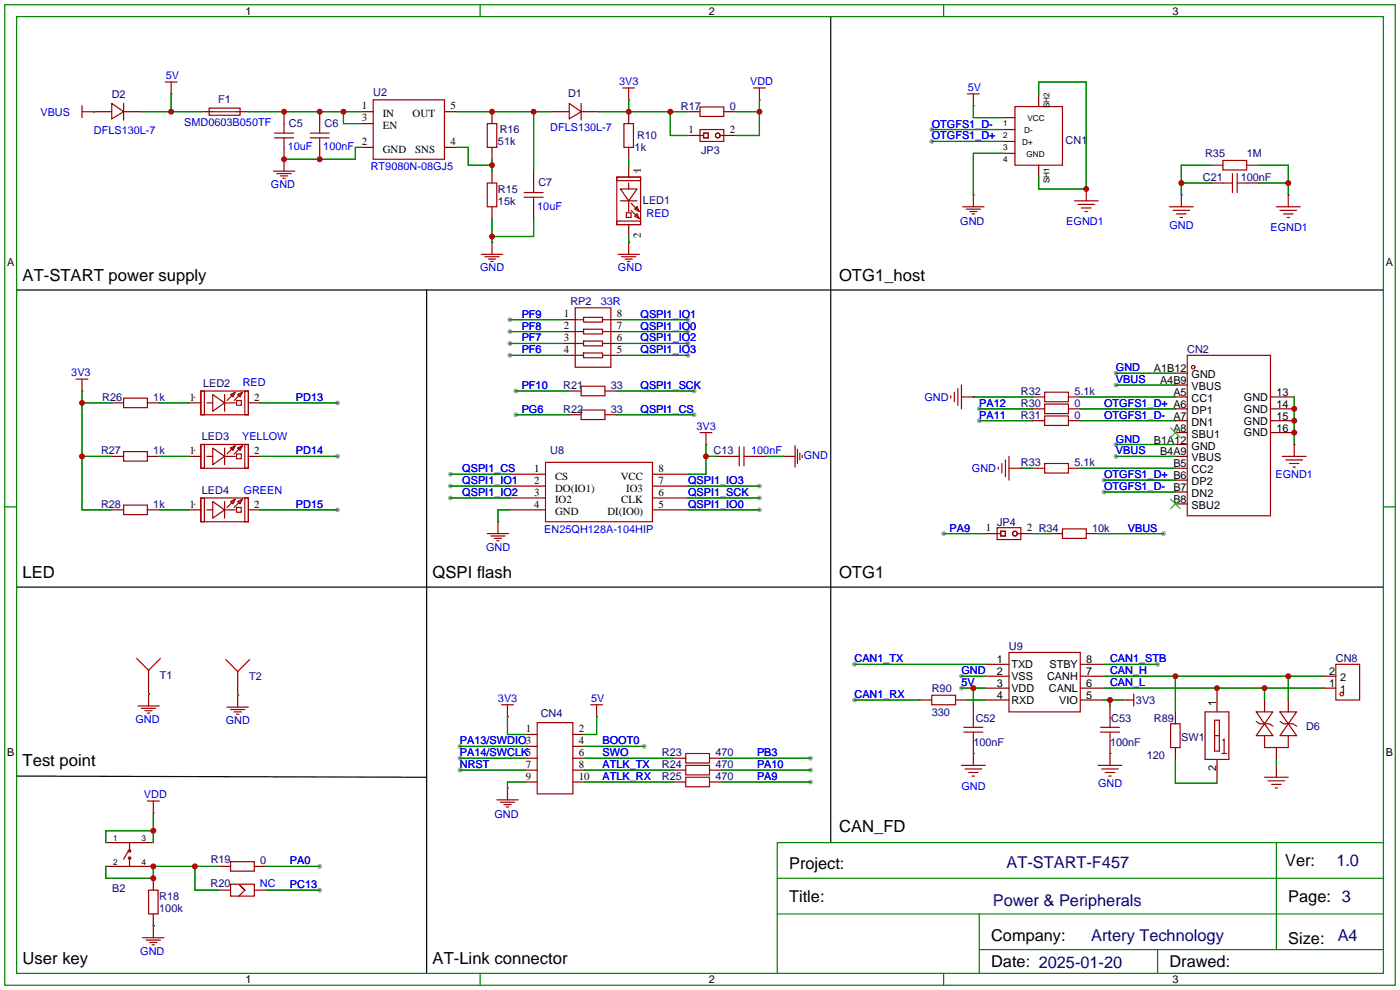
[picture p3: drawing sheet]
<svg xmlns="http://www.w3.org/2000/svg" width="299mm" height="212mm" viewBox="0 0 299 212" stroke-linecap="round" stroke-linejoin="round" font-family="sans-serif">
<g fill="#999">
<circle cx="68.3" cy="190.2" r=".51"/>
<circle cx="68.3" cy="185.2" r=".51"/>
<circle cx="96.3" cy="101.3" r=".51"/>
<circle cx="96.3" cy="103.9" r=".51"/>
<circle cx="96.3" cy="106.4" r=".51"/>
<circle cx="162.3" cy="109" r=".51"/>
<circle cx="162.3" cy="106.4" r=".51"/>
<circle cx="162.3" cy="103.9" r=".51"/>
<circle cx="109" cy="68.3" r=".51"/>
<circle cx="109" cy="70.9" r=".51"/>
<circle cx="147.1" cy="68.3" r=".51"/>
<circle cx="147.1" cy="70.9" r=".51"/>
<circle cx="147.1" cy="73.4" r=".51"/>
<circle cx="147.1" cy="75.9" r=".51"/>
<circle cx="109" cy="73.4" r=".51"/>
<circle cx="109" cy="75.9" r=".51"/>
<circle cx="110.2" cy="83.6" r=".51"/>
<circle cx="110.2" cy="88.6" r=".51"/>
<circle cx="148.3" cy="83.6" r=".51"/>
<circle cx="148.3" cy="88.6" r=".51"/>
<circle cx="137.7" cy="159.5" r=".51"/>
<circle cx="98.3" cy="159.5" r=".51"/>
<circle cx="98.3" cy="162.1" r=".51"/>
<circle cx="98.3" cy="164.6" r=".51"/>
<circle cx="173.2" cy="162.1" r=".51"/>
<circle cx="72.1" cy="86.1" r=".51"/>
<circle cx="72.1" cy="97.5" r=".51"/>
<circle cx="72.1" cy="109" r=".51"/>
<circle cx="199.1" cy="27.7" r=".51"/>
<circle cx="199.1" cy="30.2" r=".51"/>
<circle cx="209.3" cy="87.4" r=".51"/>
<circle cx="209.3" cy="89.9" r=".51"/>
<circle cx="236" cy="105.2" r=".51"/>
<circle cx="236" cy="102.6" r=".51"/>
<circle cx="238.5" cy="97.5" r=".51"/>
<circle cx="238.5" cy="95" r=".51"/>
<circle cx="238.5" cy="82.3" r=".51"/>
<circle cx="238.5" cy="79.8" r=".51"/>
<circle cx="248.7" cy="114" r=".51"/>
<circle cx="201.7" cy="114" r=".51"/>
<circle cx="173.2" cy="164.6" r=".51"/>
<circle cx="173.2" cy="167.1" r=".51"/>
<circle cx="182.6" cy="142" r=".51"/>
<circle cx="205.5" cy="144.5" r=".51"/>
<circle cx="205.5" cy="147.1" r=".51"/>
<circle cx="247.4" cy="142" r=".51"/>
<circle cx="182.6" cy="149.6" r=".51"/>
</g>
<g fill="none" stroke="#a10000" stroke-width=".25">
<path d="M35.3 17.5h2.5M36.6 17.5v2.6M133.1 18.8h2.5M134.4 18.8v2.5M161 18.8h2.6M162.3 18.8v2.5M17.5 23.9h2.6M17.5 22.6v2.5M23.9 22.1l2.5 1.8-2.5 1.5zM26.4 22.1v3.6M44.7 23.1h6.6v1.5h-6.6zM45.5 23.9h5"/>
<path d="M58.4 36.6h4.6M58.7 28.4h4M58.7 29.5h4M59.2 37.1h3M59.9 37.6h1.6M60.5 38.1h.5M60.7 26.4v2M60.7 29.5v2M60.7 34v2.6M66.3 28.4h4.1M66.3 29.5h4.1M68.3 26.4v2"/>
<path d="M68.3 29.5v2M79.8 21.3h15.2v12.7h-15.2zM104.1 26.4h2.1v5.1h-2.1zM104.1 39.1h2.1v5.1h-2.1zM114 39.1v2M121.7 22.1l2.5 1.8-2.5 1.5zM124.2 22.1v3.6M131.8 37.8h5.1v10.2h-5.1zM131.8 37.8h5.1v.8h-5.1zM133.3 26.4h2.1v5.1h-2.1zM134.4 39.1v1.3M149.6 22.9h5.1v2h-5.1z"/>
<path d="M149.6 27.7h5.1v2.5h-5.1zM149.6 29h.8M150.4 28.4h1v1.1h-1zM153.9 29h.8M206.8 20.1h2.5M208 20.1v2.5M216.9 22.8h10.2v12.5h-10.2zM261.4 34.3h5v2h-5zM261.4 39.1h2M263.4 37.1v4M264.4 37.1v4M264.4 39.1h2"/>
<path d="M102.9 54.4h4.5M103.6 54.9h3.1M104.4 55.4h1.5M104.9 55.9h.5M105.2 51.8v2.6M112 41.1h4.1M112 42.2h4.1M114 42.2v2M131.8 47.2h5.1v.8h-5.1zM132.1 54.4h4.6M132.6 40.4h3.5l-1.7 2.5zM132.6 42.9h3.5"/>
<path d="M132.8 54.9h3.1M133.6 55.4h1.5M133.9 45.5h1v1h-1zM134.1 55.9h.5M134.4 42.9v2.3M134.4 51.8v2.6M134.9 43.4l1.5 1.6M134.9 45l1.5 1.5M136.1 45.7l.6 1-1.1-.5zM136.1 44.2l.6 1-1.1-.5zM205.7 44.2h4.6M206.5 44.7h3"/>
<path d="M207.3 45.2h1.5M207.8 45.7h.5M208 41.7v2.5M229.6 42.9h5.1M230.4 43.7h3.5M231.1 44.4h2.1M231.9 45.2h.5M232.2 40.4v2.5M249.9 44.2h5.1M250.7 45h3.6M251.5 45.7h2M252.2 46.5h.5"/>
<path d="M252.5 41.7v2.5M272.8 44.2h5.1M273.6 45h3.5M274.3 45.7h2.1M275.1 46.5h.5M275.3 41.7v2.5M122.9 65.8h7.7v12.7h-7.7zM122.9 68.3h1.8M122.9 70.9h1.8M122.9 73.4h1.8M122.9 75.9h1.8M124.7 67.8h4.1v1h-4.1z"/>
<path d="M124.7 70.4h4.1v1h-4.1zM124.7 72.9h4.1v1h-4.1zM124.7 75.4h4.1v1.1h-4.1zM128.8 68.3h1.8M128.8 70.9h1.8M128.8 73.4h1.8M128.8 75.9h1.8M253.7 75.9h17.8v34.3h-17.8zM16.3 81h2.5M17.5 81v2.6M26.4 85.1h5.1v2h-5.1zM26.4 96.5h5.1v2.1h-5.1z"/>
<path d="M42.9 83.6h10.2v5h-10.2zM42.9 83.6h.8v5h-.8zM42.9 95h10.2v5.1h-10.2zM42.9 95h.8v5.1h-.8zM44.2 97.5h1.3M44.2 86.1h1.3M45.5 84.3l2.5 1.8-2.5 1.8zM45.5 95.8l2.5 1.7-2.5 1.8zM48 97.5h2.3M48 84.3v3.6M48 95.8v3.5M48 86.1h2.3"/>
<path d="M49.3 84.3l1-.5-.5 1zM49.3 95.8l1-.6-.5 1.1zM50 84.1l-1.5 1.5M50 95.5l-1.5 1.5M50.5 85.6h1.1v1h-1.1zM50.5 97h1.1v1h-1.1zM50.8 84.3l1-.5-.5 1zM50.8 95.8l1-.6-.5 1.1zM51.6 84.1l-1.6 1.5M51.6 95.5l-1.6 1.5M52.3 83.6h.8v5h-.8zM52.3 95h.8v5.1h-.8z"/>
<path d="M116.6 98.8h22.8v12.7h-22.8zM124.2 82.5h5.1v2.1h-5.1zM124.2 87.6h5.1v2.1h-5.1zM149.6 92.5h2.5M150.9 92.5v2.5M156 97.5h2M158 95.5v4.1M159 97.5h2M159 95.5v4.1M167.4 97.5h2.5M169.9 95.2v4.6M170.4 96v3.1"/>
<path d="M170.9 96.8v1.5M171.4 97.3v.5M203.2 84.6v.5M204 83.8v2.1M204.7 83.1v3.5M205.5 84.8h2.5M205.5 82.3v5.1M213.4 99.8v.5M214.1 99.1v2M214.9 98.3v3.6M215.6 97.5v5.1M223.3 86.4h5v2h-5z"/>
<path d="M223.3 88.9h5v2h-5zM223.3 99.1h5v2h-5zM223.3 83.8h5v2.1h-5zM274.1 97.5h5M274.8 98.3h3.6M275.6 99.1h2M276.4 99.8h.5M276.6 95v2.5M26.4 107.9h5.1v2.1h-5.1zM42.9 106.4h10.2v5.1h-10.2zM42.9 106.4h.8v5.1h-.8zM44.2 109h1.3"/>
<path d="M45.5 107.2l2.5 1.8-2.5 1.7zM48 107.2v3.5M48 109h2.3M49.3 107.2l1-.5-.5 1zM50 106.9l-1.5 1.6M50.5 108.5h1.1v1h-1.1zM50.8 107.2l1-.5-.5 1zM51.6 106.9l-1.6 1.6M52.3 106.4h.8v5.1h-.8zM104.1 114h4.6M104.9 114.6h3M105.7 115.1h1.5"/>
<path d="M106.2 115.6h.5M106.4 111.5v2.5M213.1 112.8h5.1v2.5h-5.1zM213.1 114h.8M213.9 113.5h1v1.1h-1zM215.6 100.1h2.6M217.4 114h.8M227.1 113h5.1v2.1h-5.1zM215.6 139.4h15.3v12.7h-15.3zM29.2 140.7l2.5 2.6 2.6-2.6M29.5 150.9h4.5M30.2 151.4h3.1"/>
<path d="M31 151.9h1.5M31.5 152.4h.5M31.7 148.3v2.6M48.3 141l2.5 2.5 2.5-2.5M48.5 151.1h4.6M49.3 151.6h3M50 152.1h1.6M50.5 152.7h.6M50.8 148.6v2.5M107.2 150.6h2.5M108.5 150.6v2.6M114.8 154.4h7.6v15.3h-7.6z"/>
<path d="M126.2 150.6h2.6M127.5 150.6v2.6M199.1 148.6h5.1v2h-5.1zM206 156.5h4.1M206 155.4h4.1M208 153.4v2M208 156.5v2M235.2 156.5h4.1M235.2 155.4h4.1M237.2 153.4v2M237.2 156.5v2M241 149.6h1.3"/>
<path d="M242.3 148.3v2.6M250.2 154.7h2v5.1h-2zM257.6 152.1h5v10.2h-5zM259.6 153.9h1v6.6h-1zM259.6 157.2h1M261.4 158.2l.2-.2v3M268.5 152.1h3.5l-1.7 2.6zM268.5 154.2l.7 .5h2.1l.7 .5M270.3 154.7l1.7 2.5h-3.5zM270.3 157.2v2.6h5v-2.6M273.6 152.1h3.5l-1.8 2.6zM273.6 154.2l.7 .5h2.1l.7 .5"/>
<path d="M275.3 154.7l1.8 2.5h-3.5zM285.5 142h5.1v7.6h-5.1zM31.5 171.2h2.5M32.8 171.2v2.5M106.2 170.9h4.5M106.9 171.5h3.1M107.7 172h1.5M108.2 172.5h.5M108.5 168.4v2.5M146.6 161h5v2.1h-5zM146.6 163.6h5v2h-5zM146.6 166.1h5v2h-5z"/>
<path d="M205.5 163.6h5.1M206.2 164.3h3.6M207 165.1h2M207.8 165.9h.5M234.7 163.6h5.1M235.5 164.3h3.5M236.2 165.1h2.1M237 165.9h.5M261.1 161h1M270.3 166.1h5M271 166.9h3.6M271.8 167.6h2"/>
<path d="M272.5 168.4h.5M25.1 180.1h5.1M25.1 185.2h5.1M27.4 181.9l-1 1.7M27.7 180.1v1.8M27.7 183.4v1.8M31.7 190.2h2.1v5.1h-2.1zM32.8 197.9v2.5M49.3 189h5.1v2.5h-5.1zM49.3 184.2h5.1v2h-5.1zM52.3 190.2l-1.2-1.2 1.2 1.2M52.3 190.2l-1.2 1.3"/>
<path d="M30.5 200.4h4.6M31.2 200.9h3.1M32 201.4h1.5M32.5 201.9h.5"/>
<circle cx="153.4" cy="29" r=".51"/>
<circle cx="255" cy="78.5" r=".38"/>
<circle cx="216.9" cy="114" r=".51"/>
<circle cx="286.8" cy="148.3" r=".38"/>
<circle cx="27.7" cy="181.9" r=".25"/>
<circle cx="27.7" cy="183.4" r=".25"/>
</g>
<g fill="none" stroke="#870000" stroke-width=".25">
<path d="M20.1 23.9h.1M20.1 23.9h3.8M26.4 23.9h3.8M36.6 20.1h.1M42.9 23.9h2.6M50.5 23.9h2.6M60.7 34h.1M60.7 23.9v2.5M60.7 31.5v2.5M68.3 23.9v2.5M68.3 31.5v2.5M77.2 23.9h2.6"/>
<path d="M77.2 31.5h2.6M77.2 26.4h2.6M95 23.9h2.5M95 31.5h2.5M105.2 23.9v2.5M105.2 31.5v2.5M105.2 36.6v2.5M114 36.6v2.5M117.9 23.9h3.8M124.2 23.9h3.8M134.4 21.3h.1M134.4 23.9v2.5"/>
<path d="M134.4 31.5v2.5M134.4 35.3v2.5M147.1 23.9h2.5M147.1 29h2.5M154.7 23.9h2.5M154.7 29h2.5M162.3 21.3h.1M208 22.6h.1M214.4 25.1h2.5M214.4 27.7h2.5M214.4 30.2h2.5M214.4 32.8h2.5"/>
<path d="M222 20.1v2.5M222 35.3v2.5M258.8 35.3h2.6M258.8 39.1h2.6M266.4 35.3h2.6M266.4 39.1h2.6M105.2 51.8h.1M105.2 44.2v2.5M114 44.2v2.5M134.4 51.8h.1M134.4 48v2.5M208 41.7h.1"/>
<path d="M120.4 68.3h2.5M120.4 70.9h2.5M120.4 73.4h2.5M120.4 75.9h2.5M130.6 68.3h2.5M130.6 70.9h2.5M130.6 73.4h2.5M130.6 75.9h2.5M251.2 79.8h2.5M17.5 83.6h.1M23.9 86.1h2.5M23.9 97.5h2.5"/>
<path d="M31.5 86.1h2.5M31.5 97.5h2.5M40.4 86.1h2.5M40.4 97.5h2.5M53.1 86.1h2.5M53.1 97.5h2.5M121.7 83.6h2.5M121.7 88.6h2.5M129.3 83.6h2.5M129.3 88.6h2.5M150.9 95h.1M153.4 97.5h2.6"/>
<path d="M161 97.5h2.6M167.4 97.5h.1M220.7 89.9h2.6M220.7 87.4h2.6M220.7 84.8h2.6M228.3 89.9h2.6M228.3 87.4h2.6M228.3 84.8h2.6M251.2 97.5h2.5M251.2 92.5h2.5M251.2 89.9h2.5M251.2 87.4h2.5"/>
<path d="M251.2 84.8h2.5M251.2 95h2.5M251.2 82.3h2.5M271.5 92.5h5.1M271.5 89.9h5.1M271.5 87.4h5.1M271.5 84.8h5.1M23.9 109h2.5M31.5 109h2.5M40.4 109h2.5M53.1 109h2.5M106.4 111.5h.1"/>
<path d="M109 101.3h7.6M109 103.9h7.6M109 106.4h7.6M109 109h7.6M139.4 101.3h7.7M139.4 103.9h7.7M139.4 106.4h7.7M139.4 109h7.7M210.6 114h2.5M218.2 114h2.5M220.7 100.1h2.6M224.5 114h2.6"/>
<path d="M228.3 100.1h2.6M232.2 114h2.5M251.2 107.7h2.5M251.2 105.2h2.5M251.2 102.6h2.5M251.2 100.1h2.5M31.7 148.3h.1M31.7 143.3v5M50.8 148.6h.1M50.8 143.5v5.1M108.5 153.2h.1M112.3 157h2.5"/>
<path d="M112.3 159.5h2.5M122.4 157h2.6M122.4 159.5h2.6M127.5 153.2h.1M196.6 149.6h2.5M204.2 149.6h2.6M208 150.9v2.5M208 158.5v5.1M210.6 142h5M210.6 144.5h5M210.6 147.1h5M210.6 149.6h5"/>
<path d="M230.9 142h5.1M230.9 144.5h5.1M230.9 147.1h5.1M230.9 149.6h5.1M237.2 150.9v2.5M237.2 158.5v5.1M239.8 149.6h1.2M251.2 152.1v2.6M251.2 159.8v2.5M260.1 147.1v5M270.3 149.6v2.5M272.8 159.8v2.5"/>
<path d="M275.3 149.6v2.5M283 144.5h2.5M283 147.1h2.5M32.8 173.7h.1M108.5 168.4h.1M112.3 162.1h2.5M112.3 164.6h2.5M112.3 167.1h2.5M122.4 162.1h2.6M122.4 164.6h2.6M122.4 167.1h2.6M144 162.1h2.6"/>
<path d="M144 164.6h2.6M144 167.1h2.6M151.6 162.1h2.6M151.6 164.6h2.6M151.6 167.1h2.6M260.1 162.3v5.1M272.8 163.6v2.5M22.6 180.1h2.5M22.6 185.2h2.5M30.2 180.1h2.6M30.2 185.2h2.6M32.8 197.9h.1"/>
<path d="M32.8 187.7v2.5M32.8 195.3v2.6M46.7 185.2h2.6M46.7 190.2h2.6M54.4 185.2h2.5M54.4 190.2h2.5"/>
</g>
<path d="M177.5 3.6v176.5M3.6 62h292.1M91.2 62v146M3.6 125.5h292.1M3.6 165.9l87.6 .2" fill="none" stroke="#000" stroke-width=".25"/>
<g fill="none" stroke="#008700" stroke-width=".25">
<path d="M20.1 23.9h.1M30.2 23.9h12.7M36.6 20.1v3.8M53.1 23.9h24.1M73.4 23.9v2.5h3.8M77.2 31.5h-1.3v2.5h-15.2M97.5 23.9h20.4M97.5 31.5h2.6v3.8h5.1M105.2 34v2.6M114 23.9v12.7M128 23.9h19.1M134.4 21.3v2.6"/>
<path d="M134.4 34v1.3M143.3 23.9v5.1h3.8M157.2 23.9h5.1M162.3 21.3v7.7h-5.1M199.1 27.7h15.3M199.1 30.2h15.3M208 22.6v2.5h6.4M214.4 32.8h-6.4v8.9M222 20.1v-2.6h10.2v22.9h-10.2v-2.6M252.5 39.1h6.3M258.8 35.3h-6.3v6.4M269 35.3h6.3v6.4"/>
<path d="M269 39.1h6.3M105.2 46.7v5.1M114 46.7v3.8h-8.8M134.4 50.5v1.3M109 68.3h11.4M109 70.9h11.4M109 73.4h11.4M109 75.9h11.4M133.1 68.3h14M133.1 70.9h14M133.1 73.4h14M133.1 75.9h14"/>
<path d="M238.5 79.8h12.7M17.5 83.6v25.4h6.4M17.5 97.5h6.4M17.5 86.1h6.4M34 97.5h6.4M34 86.1h6.4M55.6 97.5h16.5M55.6 86.1h16.5M110.2 83.6h11.5M110.2 88.6h11.5M131.8 83.6h16.5M131.8 88.6h16.5"/>
<path d="M150.9 95v6.3h-3.8M150.9 97.5h2.5M163.6 97.5h3.8M208 84.8h12.7M209.3 87.4h11.4M209.3 89.9h11.4M230.9 87.4h20.3M230.9 89.9h20.3M230.9 84.8h20.3M238.5 97.5h12.7M238.5 95h12.7M238.5 82.3h12.7"/>
<path d="M276.6 84.8v10.2M34 109h6.4M55.6 109h16.5M96.3 101.3h12.7M96.3 103.9h12.7M96.3 106.4h12.7M109 109h-2.6v2.5M147.1 103.9h15.2M147.1 106.4h15.2M147.1 109h15.2M201.7 114h8.9M218.2 100.1h2.5"/>
<path d="M220.7 114h3.8M230.9 100.1h20.3M234.7 114h14M236 105.2h15.2M236 102.6h15.2M31.7 148.3h.1M50.8 148.6h.1M98.3 159.5h14M108.5 153.2v3.8h3.8M125 159.5h12.7M127.5 153.2v3.8h-2.5M182.6 142h28"/>
<path d="M182.6 149.6h14M205.5 144.5h5.1M205.5 147.1h5.1M206.8 149.6h3.8M208 147.1v3.8M236 142h11.4M236 144.5h47M236 147.1h47M236 149.6h3.8M237.2 149.6v1.3M251.2 144.5v7.6M270.3 147.1v2.5"/>
<path d="M275.3 144.5v5.1M32.8 177.5h-10.2v2.6M32.8 173.7v6.4M98.3 162.1h14M98.3 164.6h14M112.3 167.1h-3.8v1.3M125 162.1h19M125 164.6h19M125 167.1h19M154.2 162.1h19M154.2 164.6h19M154.2 167.1h19"/>
<path d="M208 161h.1M237.2 161h.1M251.2 162.3v5.1h8.9M272.8 162.3v1.3M22.6 185.2v2.5h10.2v-2.5h13.9M32.8 197.9h.1M41.7 185.2v5h5M56.9 190.2h11.4M56.9 185.2h11.4"/>
</g>
<g fill="none" stroke="#008000" stroke-width=".25">
<path d="M1 1h297.2v209.6h-297.2zM3.6 3.6h292.1v204.4h-292.1zM102.6 1v2.6M201.7 1v2.6M1 108.3h2.6M295.7 108.3h2.5M209.3 195.3v12.7M272.8 180.1v22.8M295.7 195.3h-129.6v12.7M295.7 187.7h-129.6v7.6M295.7 180.1h-129.6v7.6M102.6 208v2.6"/>
<path d="M201.7 208v2.6M209.3 202.9h86.4M247.4 202.9v5.1"/>
</g>
<path d="M250.2 91.4l2 2.1M252.2 91.4l-2 2.1M250.2 106.7l2 2M252.2 106.7l-2 2" fill="none" stroke="#3c3" stroke-width=".25"/>
<path d="M232.2 40.4h.1M252.5 41.7h.1M275.3 41.7h.1M208 84.8h.1M276.6 95h.1M218.2 100.1h.1" fill="none" stroke="#00f" stroke-width=".25"/>
<g fill="#c00">
<circle cx="36.6" cy="23.9" r=".63"/>
<circle cx="60.7" cy="23.9" r=".63"/>
<circle cx="68.3" cy="23.9" r=".63"/>
<circle cx="73.4" cy="23.9" r=".63"/>
<circle cx="68.3" cy="34" r=".63"/>
<circle cx="60.7" cy="34" r=".63"/>
<circle cx="105.2" cy="35.3" r=".63"/>
<circle cx="114" cy="23.9" r=".63"/>
<circle cx="105.2" cy="23.9" r=".63"/>
<circle cx="134.4" cy="23.9" r=".63"/>
<circle cx="143.3" cy="23.9" r=".63"/>
<circle cx="105.2" cy="50.5" r=".63"/>
<circle cx="162.3" cy="23.9" r=".63"/>
<circle cx="32.8" cy="177.5" r=".63"/>
<circle cx="41.7" cy="185.2" r=".63"/>
<circle cx="32.8" cy="185.2" r=".63"/>
<circle cx="32.8" cy="187.7" r=".63"/>
<circle cx="150.9" cy="97.5" r=".63"/>
<circle cx="17.5" cy="86.1" r=".63"/>
<circle cx="17.5" cy="97.5" r=".63"/>
<circle cx="276.6" cy="87.4" r=".63"/>
<circle cx="276.6" cy="89.9" r=".63"/>
<circle cx="276.6" cy="92.5" r=".63"/>
<circle cx="232.2" cy="40.4" r=".63"/>
<circle cx="252.5" cy="39.1" r=".63"/>
<circle cx="275.3" cy="39.1" r=".63"/>
<circle cx="208" cy="147.1" r=".63"/>
<circle cx="237.2" cy="149.6" r=".63"/>
<circle cx="251.2" cy="144.5" r=".63"/>
<circle cx="275.3" cy="144.5" r=".63"/>
<circle cx="260.1" cy="147.1" r=".63"/>
<circle cx="270.3" cy="147.1" r=".63"/>
</g>
<g font-size="3.6">
<text x="4.8" y="60.1">AT-START power supply</text>
<text x="179.3" y="60.1">OTG1_host</text>
<text x="4.8" y="123.6">LED</text>
<text x="92.5" y="123.6">QSPI flash</text>
<text x="179.3" y="123.6">OTG1</text>
<text x="4.8" y="163.7">Test point</text>
<text x="179.3" y="177.9">CAN_FD</text>
<text x="4.8" y="206.1">User key</text>
<text x="92.5" y="206.1">AT-Link connector</text>
</g>
<g font-size="3.5">
<text x="168.7" y="185.8">Project:</text>
<text x="274.7" y="185.2">Ver:</text>
<text x="168.7" y="192.8">Title:</text>
<text x="275.3" y="192.8">Page: 3</text>
<text x="211.8" y="201">Company:</text>
<text x="275.3" y="201.7">Size:</text>
<text x="211.8" y="206.8">Date: 2025-01-20</text>
<text x="249.9" y="206.8">Drawed:</text>
</g>
<g font-size="3.5" fill="#000080">
<text x="215.1" y="185.5">AT-START-F457</text>
<text x="285.6" y="185.2">1.0</text>
<text x="212.2" y="193.5">Power &amp; Peripherals</text>
<text x="233.2" y="201.2">Artery Technology</text>
<text x="285.9" y="201.2">A4</text>
</g>
<g font-size="2.3">
<text x="52.4" y="3.1">1</text>
<text x="151.5" y="3.1">2</text>
<text x="250.6" y="3.1">3</text>
<text x="77.3" y="23.4">1</text>
<text x="96.3" y="23.4">5</text>
<text x="77.3" y="25.9">3</text>
<text x="81.8" y="25.1">IN</text>
<text x="81.8" y="27.6">EN</text>
<text x="88.2" y="25.1">OUT</text>
<text x="147.2" y="28.5">1</text>
<text x="156" y="28.5">2</text>
<text x="77.3" y="31">2</text>
<text x="81.8" y="32.7">GND</text>
<text x="88.7" y="32.7">SNS</text>
<text x="96.3" y="31">4</text>
<text x="137" y="37" transform="rotate(-90 137 37)">1</text>
<text x="137" y="50.9" transform="rotate(-90 137 50.9)">2</text>
<text x="1.5" y="56.8">A</text>
<text x="296.1" y="56.8">A</text>
<text x="120.5" y="67.8">1</text>
<text x="120.5" y="70.4">2</text>
<text x="131.8" y="67.8">8</text>
<text x="131.8" y="70.4">7</text>
<text x="120.5" y="72.9">3</text>
<text x="120.5" y="75.5">4</text>
<text x="131.8" y="72.9">6</text>
<text x="131.8" y="75.5">5</text>
<text x="246.6" y="79.6">A1B12</text>
<text x="247.9" y="82.1">A4B9</text>
<text x="254.7" y="83.4">VBUS</text>
<text x="254.7" y="80.8">GND</text>
<text x="40.5" y="85.6">1</text>
<text x="54.4" y="85.6">2</text>
<text x="250.8" y="89.7">A7</text>
<text x="250.8" y="84.6">A5</text>
<text x="254.7" y="88.5">DP1</text>
<text x="254.7" y="85.9">CC1</text>
<text x="265.8" y="88.2">GND</text>
<text x="265.8" y="85.7">GND</text>
<text x="272.8" y="89.7">15</text>
<text x="272.8" y="87.2">14</text>
<text x="272.8" y="84.6">13</text>
<text x="246.6" y="94.8">B1A12</text>
<text x="250.8" y="92.3">A8</text>
<text x="254.7" y="93.5">SBU1</text>
<text x="254.7" y="91">DN1</text>
<text x="265.8" y="93.3">GND</text>
<text x="265.8" y="90.7">GND</text>
<text x="272.8" y="92.3">16</text>
<text x="40.5" y="97.1">1</text>
<text x="54.4" y="97.1">2</text>
<text x="114.2" y="100.9">1</text>
<text x="140.7" y="100.9">8</text>
<text x="247.9" y="97.3">B4A9</text>
<text x="250.8" y="99.9">B5</text>
<text x="254.7" y="101.2">CC2</text>
<text x="254.7" y="98.6">VBUS</text>
<text x="254.7" y="96.1">GND</text>
<text x="114.2" y="103.4">2</text>
<text x="114.2" y="105.9">3</text>
<text x="118.6" y="102.5">CS</text>
<text x="118.6" y="105.1">DO(IO1)</text>
<text x="118.6" y="107.6">IO2</text>
<text x="132.7" y="102.5">VCC</text>
<text x="132.8" y="107.6">CLK</text>
<text x="133.8" y="105.1">IO3</text>
<text x="140.7" y="105.9">6</text>
<text x="140.7" y="103.4">7</text>
<text x="250.8" y="107.5">B8</text>
<text x="250.8" y="105">B7</text>
<text x="254.7" y="106.2">DN2</text>
<text x="254.7" y="103.7">DP2</text>
<text x="40.5" y="108.5">1</text>
<text x="54.4" y="108.5">2</text>
<text x="114.2" y="108.5">4</text>
<text x="118.6" y="110.1">GND</text>
<text x="129.8" y="110.1">DI(IO0)</text>
<text x="140.7" y="108.5">5</text>
<text x="210.7" y="113.6">1</text>
<text x="219.5" y="113.6">2 R34</text>
<text x="254.7" y="108.8">SBU2</text>
<text x="213.1" y="141.8">1</text>
<text x="216.2" y="142.8">TXD</text>
<text x="224.3" y="142.8">STBY</text>
<text x="232.2" y="141.8">8</text>
<text x="213.1" y="144.3">2</text>
<text x="213.1" y="146.9">3</text>
<text x="213.1" y="149.4">4</text>
<text x="216.2" y="145.4">VSS</text>
<text x="216.2" y="147.9">VDD</text>
<text x="223.8" y="145.4">CANH</text>
<text x="224.2" y="147.9">CANL</text>
<text x="232.2" y="149.4">5</text>
<text x="232.2" y="146.9">6</text>
<text x="232.2" y="144.3">7</text>
<text x="284.1" y="146.9">1</text>
<text x="284.1" y="144.3">2</text>
<text x="286.4" y="148.1">1</text>
<text x="286.4" y="145.6">2</text>
<text x="216.2" y="150.4">RXD</text>
<text x="226.4" y="150.4">VIO</text>
<text x="259.9" y="150.9" transform="rotate(-90 259.9 150.9)">1</text>
<text x="1.5" y="161.6">B</text>
<text x="112.4" y="156.5">1</text>
<text x="123.7" y="156.5">2</text>
<text x="123.7" y="159">4</text>
<text x="123.7" y="161.6">6</text>
<text x="296.1" y="161.6">B</text>
<text x="112.4" y="164.1">7</text>
<text x="112.4" y="166.7">9</text>
<text x="123.7" y="164.1">8</text>
<text x="123.7" y="166.7">10</text>
<text x="259.9" y="164.9" transform="rotate(-90 259.9 164.9)">2</text>
<text x="52.4" y="210.1">1</text>
<text x="151.5" y="210.1">2</text>
<text x="250.6" y="210.1">3</text>
</g>
<g font-size="2.3" fill="#00f">
<text x="35.4" y="16.9">5V</text>
<text x="132.3" y="18.1">3V3</text>
<text x="160.3" y="18.1">VDD</text>
<text x="206.9" y="19.4">5V</text>
<text x="8.6" y="24.7">VBUS</text>
<text x="20.1" y="28.5">DFLS130L-7</text>
<text x="39.4" y="27">SMD0603B050TF</text>
<text x="117.6" y="28">DFLS130L-7</text>
<text x="199.1" y="27.3">OTGFS1_D-</text>
<text x="199.1" y="29.8">OTGFS1_D+</text>
<text x="61.5" y="32.1">10uF</text>
<text x="69.1" y="32.1">100nF</text>
<text x="57.9" y="40.2">GND</text>
<text x="79.2" y="36.4">RT9080N-08GJ5</text>
<text x="114.8" y="44.8">10uF</text>
<text x="138.2" y="46.3">RED</text>
<text x="205.2" y="48.1">GND</text>
<text x="227.9" y="48.1">EGND1</text>
<text x="249.9" y="48.9">GND</text>
<text x="271.5" y="49.4">EGND1</text>
<text x="102.6" y="58">GND</text>
<text x="132.1" y="58">GND</text>
<text x="128.4" y="65.2">33R</text>
<text x="111.5" y="67.9">PF9</text>
<text x="111.5" y="70.4">PF8</text>
<text x="136.9" y="67.9">QSPI1_IO1</text>
<text x="136.9" y="70.4">QSPI1_IO0</text>
<text x="111.5" y="73">PF7</text>
<text x="111.5" y="75.5">PF6</text>
<text x="136.9" y="73">QSPI1_IO2</text>
<text x="136.9" y="75.5">QSPI1_IO3</text>
<text x="15.2" y="80.3">3V3</text>
<text x="51.9" y="82.5">RED</text>
<text x="111.5" y="83.1">PF10</text>
<text x="136.9" y="83.1">QSPI1_SCK</text>
<text x="238.5" y="81.9">VBUS</text>
<text x="238.5" y="79.3">GND</text>
<text x="63.2" y="85.7">PD13</text>
<text x="111.5" y="88.2">PG6</text>
<text x="136.9" y="88.2">QSPI1_CS</text>
<text x="197.6" y="85.7">GND</text>
<text x="209.3" y="87">PA12</text>
<text x="209.3" y="89.5">PA11</text>
<text x="236" y="87">OTGFS1_D+ A6</text>
<text x="236" y="89.5">OTGFS1_D-</text>
<text x="51.7" y="94.1">YELLOW</text>
<text x="148.8" y="91.9">3V3</text>
<text x="238.5" y="94.6">GND</text>
<text x="63.2" y="97.1">PD14</text>
<text x="98.8" y="100.9">QSPI1_CS</text>
<text x="160.5" y="96.9">100nF</text>
<text x="171.8" y="98.1">GND</text>
<text x="207.7" y="100.9">GND</text>
<text x="238.5" y="97.1">VBUS</text>
<text x="52.1" y="105.5">GREEN</text>
<text x="98.8" y="103.5">QSPI1_IO1</text>
<text x="98.8" y="106">QSPI1_IO2</text>
<text x="147.1" y="106">QSPI1_SCK</text>
<text x="147.1" y="103.5">QSPI1_IO3</text>
<text x="236" y="104.7">OTGFS1_D-</text>
<text x="236" y="102.2">OTGFS1_D+ B6</text>
<text x="272.6" y="102.2">EGND1</text>
<text x="63.2" y="108.5">PD15</text>
<text x="116.3" y="113.9">EN25QH128A-104HIP</text>
<text x="147.1" y="108.5">QSPI1_IO0</text>
<text x="202.9" y="113.6">PA9</text>
<text x="241" y="113.6">VBUS</text>
<text x="103.9" y="117.7">GND</text>
<text x="182.6" y="141.6">CAN1_TX</text>
<text x="237.2" y="141.6">CAN1_STB</text>
<text x="106.4" y="149.9">3V3</text>
<text x="126.3" y="150">5V</text>
<text x="182.6" y="149.2">CAN1_RX</text>
<text x="205.5" y="144.1">GND</text>
<text x="205.5" y="146.6">5V</text>
<text x="237.2" y="144.1">CAN_H</text>
<text x="237.2" y="146.6">CAN_L</text>
<text x="29" y="154.5">GND</text>
<text x="48.3" y="154.8">GND</text>
<text x="98.3" y="159.1">PA13/SWDIO3</text>
<text x="98.3" y="161.6">PA14/SWCLK5</text>
<text x="128.8" y="159.1">BOOT0</text>
<text x="128.8" y="161.6">SWO</text>
<text x="161.8" y="161.6">PB3</text>
<text x="98.3" y="164.2">NRST</text>
<text x="128.8" y="164.2">ATLK_TX</text>
<text x="128.8" y="166.7">ATLK_RX</text>
<text x="161.8" y="164.2">PA10</text>
<text x="161.8" y="166.7">PA9</text>
<text x="30.7" y="170.5">VDD</text>
<text x="205.5" y="168.7">GND</text>
<text x="234.7" y="168.2">GND</text>
<text x="105.7" y="174.8">GND</text>
<text x="62" y="184.7">PA0</text>
<text x="55.6" y="189.5">NC</text>
<text x="62" y="189.8">PC13</text>
<text x="30" y="204">GND</text>
</g>
<g font-size="2.3" fill="#000080">
<text x="23.9" y="20.9">D2</text>
<text x="46.6" y="22">F1</text>
<text x="79.8" y="20.4">U2</text>
<text x="121.4" y="20.7">D1</text>
<text x="145.5" y="23.5">R17</text>
<text x="156" y="23.5">0</text>
<text x="61.7" y="27.1">C5</text>
<text x="69.3" y="27.1">C6</text>
<text x="106.8" y="28.3">R16</text>
<text x="136.1" y="29.6">R10</text>
<text x="106.4" y="31.1">51k</text>
<text x="135.6" y="32.3">1k</text>
<text x="149.9" y="32.9">JP3</text>
<text x="227.8" y="30.7">CN1</text>
<text x="257.6" y="33.6">R35</text>
<text x="266.4" y="33.6">1M</text>
<text x="106.4" y="41.2">R15</text>
<text x="115.1" y="39.8">C7</text>
<text x="257.1" y="38.7">C21</text>
<text x="265.2" y="38.7">100nF</text>
<text x="106.4" y="43.8">15k</text>
<text x="137.4" y="43.5">LED1</text>
<text x="121.9" y="65.2">RP2</text>
<text x="253.7" y="75.5">CN2</text>
<text x="43.4" y="82.7">LED2</text>
<text x="120.4" y="83.1">R21</text>
<text x="130.6" y="83.1">33</text>
<text x="21.8" y="85.7">R26</text>
<text x="32.8" y="85.7">1k</text>
<text x="120.4" y="88.2">R22</text>
<text x="130.6" y="88.2">33</text>
<text x="218.2" y="87">R30</text>
<text x="218.2" y="89.5">R31</text>
<text x="218.2" y="84.4">R32</text>
<text x="229.6" y="87">0</text>
<text x="229.6" y="89.5">0</text>
<text x="229.6" y="84.4">5.1k</text>
<text x="43.1" y="94.1">LED3</text>
<text x="21.6" y="97.1">R27</text>
<text x="32.8" y="97.1">1k</text>
<text x="117.6" y="96.9">U8</text>
<text x="152.5" y="96.9">C13</text>
<text x="218.2" y="99.7">R33</text>
<text x="229.6" y="99.7">5.1k</text>
<text x="43.1" y="105.5">LED4</text>
<text x="21.6" y="108.5">R28</text>
<text x="32.8" y="108.5">1k</text>
<text x="213.1" y="112.4">JP4</text>
<text x="233.4" y="113.6">10k</text>
<text x="215.6" y="139">U9</text>
<text x="285.5" y="141.6">CN8</text>
<text x="34.2" y="145.2">T1</text>
<text x="53.2" y="145.4">T2</text>
<text x="199.1" y="147.9">R90</text>
<text x="115.6" y="153.3">CN4</text>
<text x="199.1" y="153">330</text>
<text x="208.5" y="154.3">C52</text>
<text x="237.5" y="154.3">C53</text>
<text x="242.8" y="150.5">3V3</text>
<text x="246.6" y="154.3">R89</text>
<text x="141.5" y="161.6">R23</text>
<text x="152.9" y="161.6">470</text>
<text x="208" y="159.3">100nF</text>
<text x="237.2" y="159.3">100nF</text>
<text x="252.5" y="158.3">SW1</text>
<text x="279.1" y="156">D6</text>
<text x="141.5" y="164.2">R24</text>
<text x="141.5" y="166.7">R25</text>
<text x="152.9" y="164.2">470</text>
<text x="152.9" y="166.7">470</text>
<text x="245.1" y="162.1">120</text>
<text x="45" y="184.4">R19</text>
<text x="55.6" y="184.7">0</text>
<text x="24" y="190.7">B2</text>
<text x="45" y="189.5">R20</text>
<text x="34" y="192.4">R18</text>
<text x="34" y="194.9">100k</text>
</g>
<g font-size="1.7">
<text x="224.3" y="23.1" transform="rotate(-90 224.3 23.1)">SH2</text>
<text x="214.4" y="27">1</text>
<text x="214.4" y="29.5">2</text>
<text x="218.9" y="28.5">D-</text>
<text x="219.6" y="26">VCC</text>
<text x="214.4" y="32.1">3</text>
<text x="214.4" y="34.6">4</text>
<text x="218.4" y="31">D+</text>
<text x="219.4" y="33.6">GND</text>
<text x="224.3" y="39.2" transform="rotate(-90 224.3 39.2)">SH1</text>
<text x="24.2" y="179.8">1</text>
<text x="30.2" y="179.8">3</text>
<text x="24.2" y="184.9">2</text>
<text x="30.2" y="184.9">4</text>
</g>
<g font-size="1.4" fill="#a00000">
<text x="136.4" y="37.2" transform="rotate(-90 136.4 37.2)">+</text>
<text x="41.1" y="85.2">+</text>
<text x="41.1" y="96.6">+</text>
<text x="41.1" y="108">+</text>
</g>
</svg>
